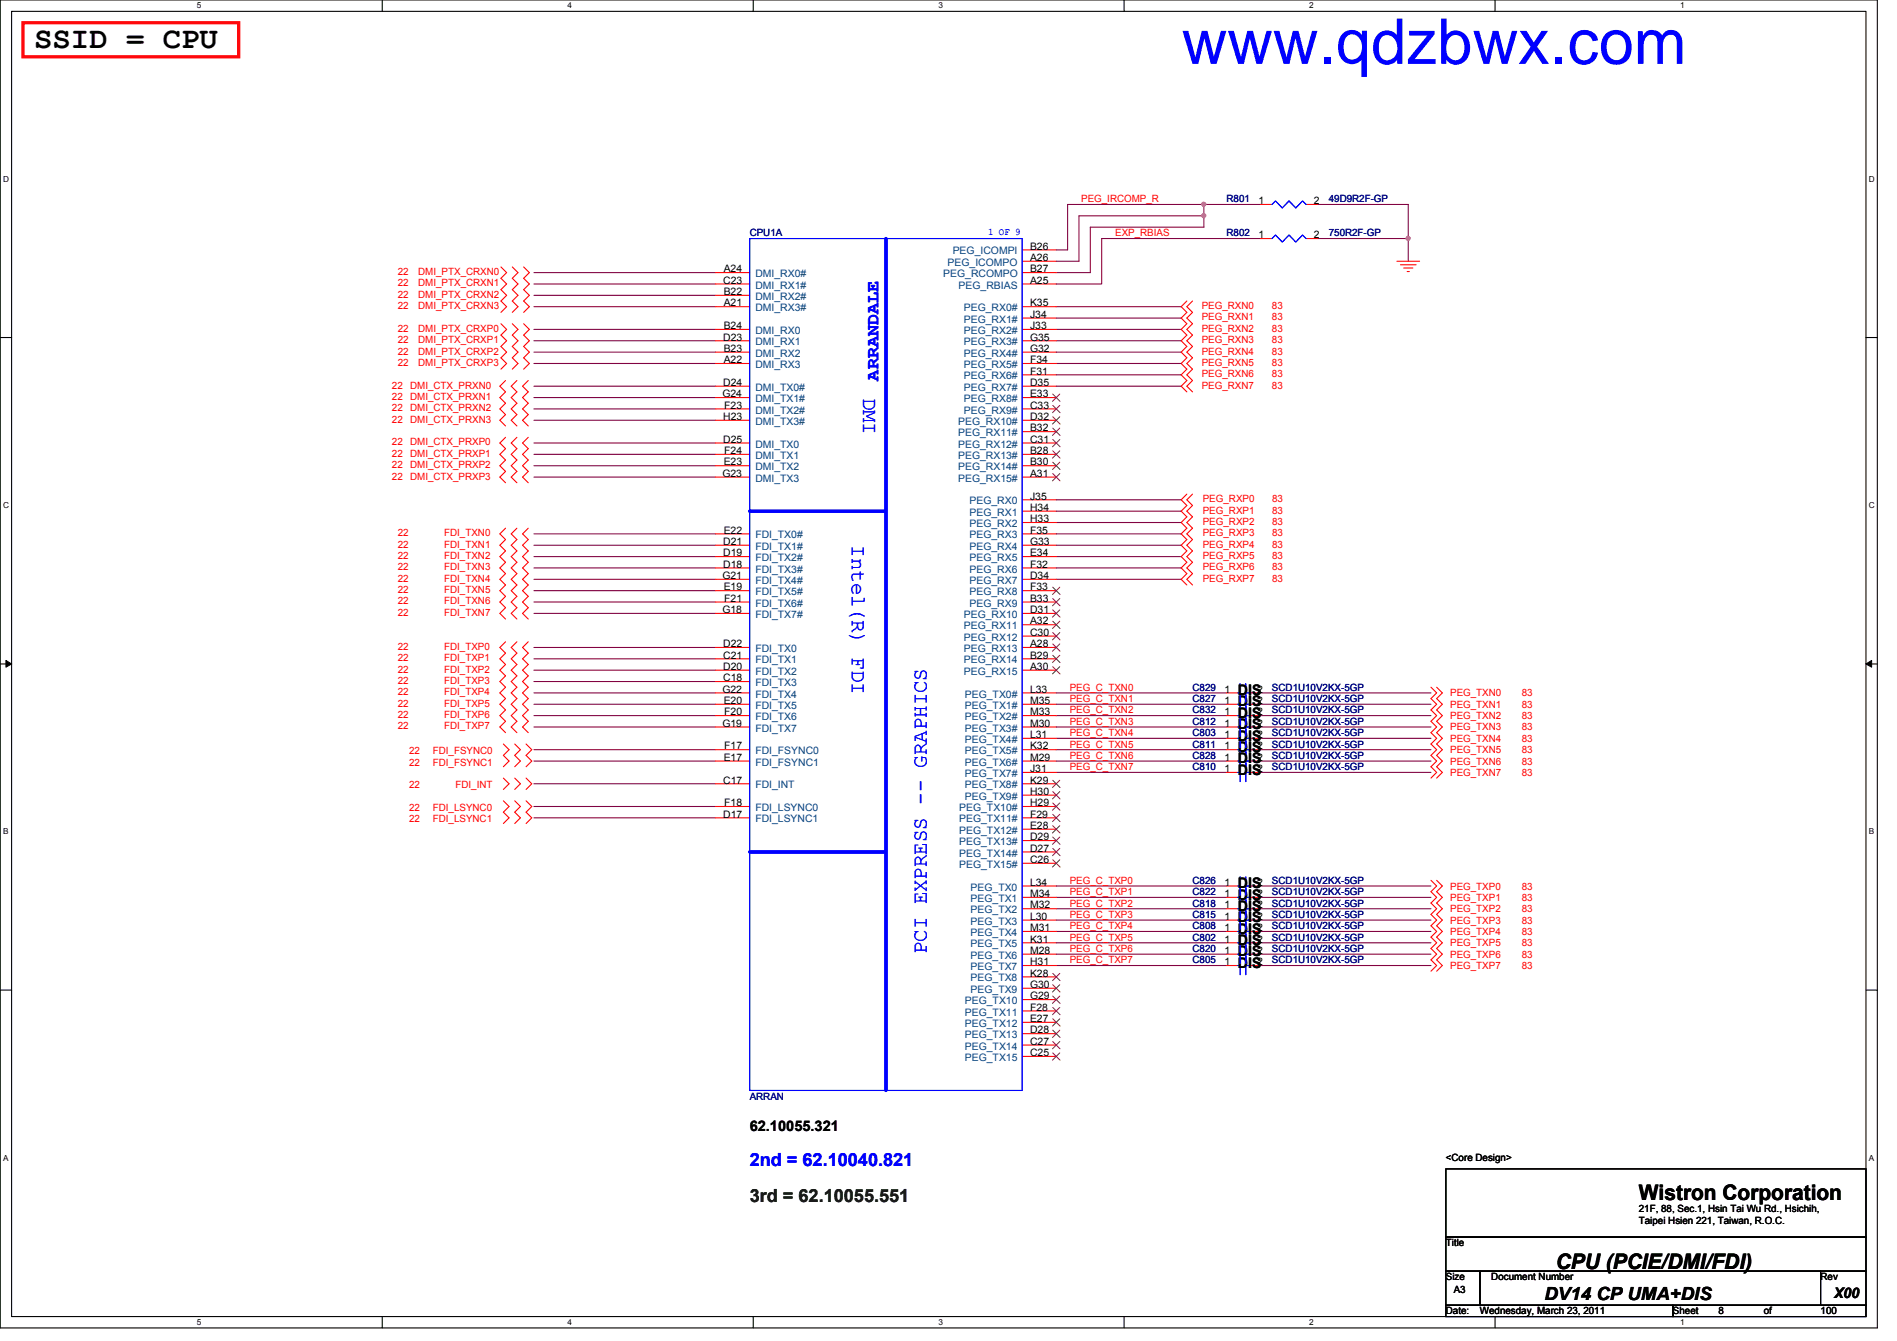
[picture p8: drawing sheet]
<svg xmlns="http://www.w3.org/2000/svg" width="297mm" height="210mm" viewBox="0 0 297 210" stroke-linecap="round" stroke-linejoin="round" font-family="sans-serif">
<path d="M0 0h294v207.9h-294zM1.8 1.8h290.4v204.3h-290.4z" fill="none" stroke="#000" stroke-width=".17"/>
<g fill="#fff">
<path d="M30.8 .2h.7v1.4h-.7z"/>
<path d="M30.8 206.2h.7v1.4h-.7z"/>
</g>
<path d="M59.9 0v1.8M59.9 206.1v1.8" fill="none" stroke="#000" stroke-width=".17"/>
<g fill="#fff">
<path d="M88.9 .2h.6v1.4h-.6z"/>
<path d="M88.9 206.2h.6v1.4h-.6z"/>
</g>
<path d="M117.9 0v1.8M117.9 206.1v1.8" fill="none" stroke="#000" stroke-width=".17"/>
<g fill="#fff">
<path d="M146.9 .2h.7v1.4h-.7z"/>
<path d="M146.9 206.2h.7v1.4h-.7z"/>
</g>
<path d="M176 0v1.8M176 206.1v1.8" fill="none" stroke="#000" stroke-width=".17"/>
<g fill="#fff">
<path d="M205 .2h.7v1.4h-.7z"/>
<path d="M205 206.2h.7v1.4h-.7z"/>
</g>
<path d="M234.1 0v1.8M234.1 206.1v1.8" fill="none" stroke="#000" stroke-width=".17"/>
<g fill="#fff">
<path d="M263.1 .2h.7v1.4h-.7z"/>
<path d="M263.1 206.2h.7v1.4h-.7z"/>
<path d="M.5 27.3h.9v1.4h-.9z"/>
<path d="M292.6 27.3h.9v1.4h-.9z"/>
<path d="M.5 78.4h.9v1.4h-.9z"/>
<path d="M292.6 78.4h.9v1.4h-.9z"/>
</g>
<path d="M0 52.8h1.8M292.2 52.8h1.8" fill="none" stroke="#000" stroke-width=".17"/>
<g fill="#fff">
<path d="M.5 129.5h.8v1.4h-.8z"/>
<path d="M292.6 129.5h.9v1.4h-.9z"/>
</g>
<path d="M0 103.9h1.8M292.2 103.9h1.8" fill="none" stroke="#000" stroke-width=".17"/>
<path d="M.9 103.4l.9 .5-.9 .5zM292.2 103.9l.9-.5v1z" fill="#000"/>
<path d="M.9 103.4l.9 .5-.9 .5zM292.2 103.9l.9-.5v1z" fill="none" stroke="#000" stroke-width=".16"/>
<g fill="#fff">
<path d="M.5 180.5h.8v1.4h-.8z"/>
<path d="M292.6 180.5h.9v1.4h-.9z"/>
</g>
<path d="M0 155h1.8M292.2 155h1.8" fill="none" stroke="#000" stroke-width=".17"/>
<path d="M167.2 32h21.3v1.8M168.9 33.8h19.6M172.5 37.3h24.9M188.5 33.8v1.8h-17.8M220.5 32v8.9M83.6 55.1h28.5M83.6 46.2h28.5M83.6 72.9h28.5M83.6 74.7h28.5M83.6 64h28.5" fill="none" stroke="#800040" stroke-width=".17"/>
<circle cx="188.5" cy="33.8" r=".32" fill="#f0f"/>
<circle cx="188.5" cy="33.8" r=".32" fill="none" stroke="#f0f" stroke-width=".17"/>
<path d="M188.5 32h8.9" fill="none" stroke="#800040" stroke-width=".17"/>
<circle cx="188.5" cy="32" r=".32" fill="#f0f"/>
<circle cx="188.5" cy="32" r=".32" fill="none" stroke="#f0f" stroke-width=".17"/>
<path d="M206.3 32h14.2M206.3 37.3h14.2" fill="none" stroke="#800040" stroke-width=".17"/>
<circle cx="220.5" cy="37.3" r=".32" fill="#f0f"/>
<circle cx="220.5" cy="37.3" r=".32" fill="none" stroke="#f0f" stroke-width=".17"/>
<g fill="none" stroke="#800040" stroke-width=".17">
<path d="M167.2 32v7.1h-1.8M168.9 33.8v7.1h-3.5M170.7 35.6v7.1h-5.3M172.5 37.3v7.1h-7.1M83.6 56.9h28.5M83.6 48h28.5M83.6 44.4h28.5M83.6 53.3h28.5M83.6 42.7h28.5M83.6 51.6h28.5M165.4 48h19.6M165.4 49.8h19.6"/>
<path d="M165.4 51.6h19.6M165.4 53.3h19.6M165.4 55.1h19.6M165.4 56.9h19.6M165.4 58.7h19.6M83.6 69.3h28.5M83.6 65.8h28.5M83.6 62.2h28.5M83.6 71.1h28.5M83.6 60.5h28.5M165.4 60.5h19.6M165.4 78.2h19.6"/>
<path d="M83.6 96h28.5M83.6 94.2h28.5M83.6 88.9h28.5M83.6 90.7h28.5M83.6 85.3h28.5M83.6 83.6h28.5M83.6 92.5h28.5M83.6 87.1h28.5M165.4 80h19.6M165.4 81.8h19.6M165.4 83.6h19.6M165.4 85.3h19.6"/>
<path d="M165.4 87.1h19.6M165.4 88.9h19.6M165.4 90.7h19.6M83.6 119.1h28.5M83.6 110.2h28.5M83.6 103.1h28.5M83.6 112h28.5M83.6 104.9h28.5M83.6 113.8h28.5M83.6 117.3h28.5M83.6 106.7h28.5M83.6 101.3h28.5"/>
<path d="M83.6 108.5h28.5M165.4 117.3h26.7M165.4 113.8h26.7M165.4 108.5h26.7M165.4 110.2h26.7M165.4 119.1h26.7M165.4 115.6h26.7M165.4 112h26.7M197.4 108.5h26.7M197.4 110.2h26.7M197.4 113.8h26.7M197.4 112h26.7"/>
<path d="M197.4 115.6h26.7M197.4 117.3h26.7M197.4 119.1h26.7M83.6 122.7h28.5M83.6 126.2h28.5M83.6 128h28.5M165.4 138.7h26.7M165.4 120.9h26.7M197.4 138.7h26.7M197.4 120.9h26.7M165.4 144h26.7M165.4 140.5h26.7"/>
<path d="M165.4 149.4h26.7M165.4 145.8h26.7M165.4 142.2h26.7M165.4 151.1h26.7M165.4 147.6h26.7M197.4 140.5h26.7M197.4 144h26.7M197.4 142.2h26.7M197.4 145.8h26.7M197.4 147.6h26.7M197.4 151.1h26.7M197.4 149.4h26.7"/>
</g>
<g fill="none" stroke="#f00" stroke-width=".17">
<path d="M160.1 39.1h5.3M197.4 32h1.8M197.4 37.3h1.8M204.5 32h1.8M204.5 37.3h1.8M78.4 41.8l.9 .9-.9 .9 .9 .8-.9 .9 .9 .9-.9 .9 .9 .9-.9 .9M78.4 50.7l.9 .9-.9 .9 .9 .8-.9 .9 .9 .9-.9 .9 .9 .9-.9 .9M79.2 59.6l-.9 .9 .9 .8-.9 .9 .9 .9-.9 .9 .9 .9-.9 .9 .9 .9M80.2 41.8l.9 .9-.9 .9 .9 .8-.9 .9 .9 .9-.9 .9 .9 .9-.9 .9M80.2 50.7l.9 .9-.9 .9 .9 .8-.9 .9 .9 .9-.9 .9 .9 .9-.9 .9M80.9 59.6l-.9 .9 .9 .8-.9 .9 .9 .9-.9 .9 .9 .9-.9 .9 .9 .9M82 41.8l.9 .9-.9 .9 .9 .8-.9 .9 .9 .9-.9 .9 .9 .9-.9 .9"/>
<path d="M82 50.7l.9 .9-.9 .9 .9 .8-.9 .9 .9 .9-.9 .9 .9 .9-.9 .9M82.7 59.6l-.9 .9 .9 .8-.9 .9 .9 .9-.9 .9 .9 .9-.9 .9 .9 .9M112.1 42.7h5.3M112.1 44.4h5.3M112.1 46.2h5.3M112.1 48h5.3M112.1 51.6h5.3M112.1 53.3h5.3M112.1 55.1h5.3M112.1 56.9h5.3M160.1 42.7h5.3M160.1 44.4h5.3"/>
<path d="M160.1 48h5.3M160.1 51.6h5.3M160.1 53.3h5.3M160.1 55.1h5.3M160.1 56.9h5.3M160.1 40.9h5.3M160.1 49.8h5.3M160.1 58.7h5.3M185.8 47.1l-.8 .9 .8 .9-.8 .9 .8 .9-.8 .9 .8 .9-.8 .8 .8 .9-.8 .9 .8 .9-.8 .9 .8 .9-.8 .9 .8 .9-.8 .9 .8 .8M186.7 47.1l-.9 .9 .9 .9-.9 .9 .9 .9-.9 .9 .9 .9-.9 .8 .9 .9-.9 .9 .9 .9-.9 .9 .9 .9-.9 .9 .9 .9-.9 .9 .9 .8M218.7 40.9h3.6M219.3 41.4h2.4"/>
<path d="M219.8 42h1.4M220.3 42.5h.4M79.2 68.5l-.9 .8 .9 .9-.9 .9 .9 .9-.9 .9 .9 .9-.9 .9 .9 .9M80.9 68.5l-.9 .8 .9 .9-.9 .9 .9 .9-.9 .9 .9 .9-.9 .9 .9 .9M82.7 68.5l-.9 .8 .9 .9-.9 .9 .9 .9-.9 .9 .9 .9-.9 .9 .9 .9M112.1 60.5h5.3M112.1 62.2h5.3M112.1 64h5.3M112.1 65.8h5.3M112.1 69.3h5.3M112.1 71.1h5.3M112.1 74.7h5.3"/>
<path d="M112.1 72.9h5.3M160.1 60.5h5.3M160.1 62.2h5.3M160.1 64h5.3M160.1 65.8h5.3M160.1 69.3h5.3M160.1 71.1h5.3M160.1 74.7h5.3M160.1 72.9h5.3M160.1 67.6h5.3M160.1 78.2h5.3M185.8 77.3l-.8 .9 .8 .9-.8 .9 .8 .9-.8 .9 .8 .9-.8 .9 .8 .9-.8 .8 .8 .9-.8 .9 .8 .9-.8 .9 .8 .9-.8 .9 .8 .9"/>
<path d="M186.7 77.3l-.9 .9 .9 .9-.9 .9 .9 .9-.9 .9 .9 .9-.9 .9 .9 .9-.9 .8 .9 .9-.9 .9 .9 .9-.9 .9 .9 .9-.9 .9 .9 .9M79.2 82.7l-.9 .9 .9 .9-.9 .8 .9 .9-.9 .9 .9 .9-.9 .9 .9 .9-.9 .9 .9 .9-.9 .9 .9 .8-.9 .9 .9 .9-.9 .9 .9 .9M80.9 82.7l-.9 .9 .9 .9-.9 .8 .9 .9-.9 .9 .9 .9-.9 .9 .9 .9-.9 .9 .9 .9-.9 .9 .9 .8-.9 .9 .9 .9-.9 .9 .9 .9M82.7 82.7l-.9 .9 .9 .9-.9 .8 .9 .9-.9 .9 .9 .9-.9 .9 .9 .9-.9 .9 .9 .9-.9 .9 .9 .8-.9 .9 .9 .9-.9 .9 .9 .9M112.1 83.6h5.3M112.1 85.3h5.3M112.1 87.1h5.3M112.1 88.9h5.3M112.1 90.7h5.3M112.1 92.5h5.3M112.1 94.2h5.3M112.1 96h5.3"/>
<path d="M160.1 83.6h5.3M160.1 85.3h5.3M160.1 87.1h5.3M160.1 88.9h5.3M160.1 90.7h5.3M160.1 92.5h5.3M160.1 94.2h5.3M160.1 96h5.3M160.1 80h5.3M160.1 81.8h5.3M160.1 97.8h5.3M160.1 99.6h5.3"/>
<path d="M78.8 116.5l.9 .8-.9 .9 .9 .9-.9 .9M79.2 100.5l-.9 .8 .9 .9-.9 .9 .9 .9-.9 .9 .9 .9-.9 .9 .9 .9-.9 .9 .9 .8-.9 .9 .9 .9-.9 .9 .9 .9-.9 .9 .9 .9M80.6 116.5l.9 .8-.9 .9 .9 .9-.9 .9M80.9 100.5l-.9 .8 .9 .9-.9 .9 .9 .9-.9 .9 .9 .9-.9 .9 .9 .9-.9 .9 .9 .8-.9 .9 .9 .9-.9 .9 .9 .9-.9 .9 .9 .9M82.4 116.5l.9 .8-.9 .9 .9 .9-.9 .9M82.7 100.5l-.9 .8 .9 .9-.9 .9 .9 .9-.9 .9 .9 .9-.9 .9 .9 .9-.9 .9 .9 .8-.9 .9 .9 .9-.9 .9 .9 .9-.9 .9 .9 .9M112.1 117.3h5.3M112.1 119.1h5.3M112.1 113.8h5.3M112.1 110.2h5.3M112.1 101.3h5.3M112.1 103.1h5.3"/>
<path d="M112.1 104.9h5.3M112.1 106.7h5.3M112.1 108.5h5.3M112.1 112h5.3M160.1 117.3h5.3M160.1 119.1h5.3M160.1 115.6h5.3M160.1 113.8h5.3M160.1 110.2h5.3M160.1 101.3h5.3M160.1 103.1h5.3M160.1 104.9h5.3"/>
<path d="M160.1 108.5h5.3M160.1 112h5.3M192.1 117.3h1.7M192.1 119.1h1.7M192.1 115.6h1.7M192.1 113.8h1.7M192.1 110.2h1.7M192.1 108.5h1.7M192.1 112h1.7M195.6 117.3h1.8M195.6 119.1h1.8M195.6 115.6h1.8"/>
<path d="M195.6 113.8h1.8M195.6 110.2h1.8M195.6 108.5h1.8M195.6 112h1.8M224.1 107.6l.9 .9-.9 .8 .9 .9-.9 .9 .9 .9-.9 .9 .9 .9-.9 .9 .9 .9-.9 .9 .9 .8-.9 .9 .9 .9-.9 .9 .9 .9-.9 .9M225 107.6l.8 .9-.8 .8 .8 .9-.8 .9 .8 .9-.8 .9 .8 .9-.8 .9 .8 .9-.8 .9 .8 .8-.8 .9 .8 .9-.8 .9 .8 .9-.8 .9M78.8 125.3l.9 .9-.9 .9 .9 .9-.9 .9M78.8 121.8l.9 .9-.9 .9M80.6 125.3l.9 .9-.9 .9 .9 .9-.9 .9M80.6 121.8l.9 .9-.9 .9M82.4 125.3l.9 .9-.9 .9 .9 .9-.9 .9M82.4 121.8l.9 .9-.9 .9"/>
<path d="M112.1 122.7h5.3M112.1 126.2h5.3M112.1 128h5.3M160.1 122.7h5.3M160.1 126.2h5.3M160.1 128h5.3M160.1 120.9h5.3M160.1 124.5h5.3M160.1 129.8h5.3M160.1 131.6h5.3M160.1 133.3h5.3M160.1 135.1h5.3"/>
<path d="M160.1 138.7h5.3M192.1 120.9h1.7M192.1 138.7h1.7M195.6 120.9h1.8M195.6 138.7h1.8M224.1 137.8l.9 .9-.9 .9 .9 .9-.9 .9 .9 .8-.9 .9 .9 .9-.9 .9 .9 .9-.9 .9 .9 .9-.9 .9 .9 .9-.9 .8 .9 .9-.9 .9M225 137.8l.8 .9-.8 .9 .8 .9-.8 .9 .8 .8-.8 .9 .8 .9-.8 .9 .8 .9-.8 .9 .8 .9-.8 .9 .8 .9-.8 .8 .8 .9-.8 .9M160.1 140.5h5.3M160.1 145.8h5.3M160.1 142.2h5.3M160.1 144h5.3M160.1 147.6h5.3"/>
<path d="M160.1 149.4h5.3M160.1 151.1h5.3M160.1 152.9h5.3M160.1 154.7h5.3M160.1 156.5h5.3M160.1 158.2h5.3M192.1 140.5h1.7M192.1 145.8h1.7M192.1 142.2h1.7M192.1 144h1.7M192.1 147.6h1.7M192.1 149.4h1.7"/>
<path d="M192.1 151.1h1.7M195.6 140.5h1.8M195.6 145.8h1.8M195.6 142.2h1.8M195.6 144h1.8M195.6 147.6h1.8M195.6 149.4h1.8M195.6 151.1h1.8M160.1 160h5.3M160.1 161.8h5.3M160.1 163.6h5.3M160.1 165.4h5.3"/>
</g>
<path d="M226.4 183h65.8v10.6h-65.8zM226.4 193.6h65.8v5.4h-65.8zM226.4 199h5.3v5.3h-5.3zM231.7 199h53.4v5.3h-53.4zM285.1 199h7.1v5.3h-7.1zM226.4 204.3h35.6v1.8h-35.6zM262 204.3h30.2v1.8h-30.2z" fill="none" stroke="#000" stroke-width=".17"/>
<path d="M3.6 3.6h33.8v5.3h-33.8z" fill="none" stroke="#f00" stroke-width=".51"/>
<g fill="none" stroke="#00f" stroke-width=".17">
<path d="M117.4 37.3h42.7v133.4h-42.7zM199.2 32l.5-.5 1.1 1.1 1-1.1 1.1 1.1 1.1-1.1 .5 .5M199.2 37.3l.5-.5 1.1 1.1 1-1.1 1.1 1.1 1.1-1.1 .5 .5M193.8 117.3h.4M193.8 119.1h.4M193.8 115.6h.4M193.8 113.8h.4M193.8 110.2h.4M193.8 112h.4M193.8 108.5h.4M194.2 115.9v2.9M194.2 117.7v2.9"/>
<path d="M194.2 114.1v2.9M194.2 112.4v2.8M194.2 108.8v2.9M194.2 119.5v2.8M194.2 110.6v2.9M194.2 107v2.9M195.1 117.3h.5M195.1 119.1h.5M195.1 115.6h.5M195.1 113.8h.5M195.1 110.2h.5M195.1 112h.5"/>
<path d="M195.1 108.5h.5M195.1 115.9v2.9M195.1 117.7v2.9M195.1 114.1v2.9M195.1 112.4v2.8M195.1 108.8v2.9M195.1 119.5v2.8M195.1 110.6v2.9M195.1 107v2.9M193.8 120.9h.4M193.8 138.7h.4M194.2 139v2.9"/>
<path d="M194.2 137.2v2.9M195.1 120.9h.5M195.1 138.7h.5M195.1 139v2.9M195.1 137.2v2.9M193.8 140.5h.4M193.8 145.8h.4M193.8 151.1h.4M193.8 149.4h.4M193.8 144h.4M193.8 142.2h.4M193.8 147.6h.4"/>
<path d="M194.2 144.4v2.8M194.2 149.7v2.9M194.2 147.9v2.9M194.2 142.6v2.9M194.2 140.8v2.9M194.2 146.1v2.9M195.1 140.5h.5M195.1 145.8h.5M195.1 151.1h.5M195.1 149.4h.5M195.1 144h.5M195.1 142.2h.5"/>
<path d="M195.1 147.6h.5M195.1 144.4v2.8M195.1 149.7v2.9M195.1 147.9v2.9M195.1 142.6v2.9M195.1 140.8v2.9M195.1 146.1v2.9"/>
</g>
<g fill="none" stroke="#804000" stroke-width=".16">
<path d="M164.8 61.7l1.2 1.1M164.8 63.5l1.2 1.1M164.8 65.2l1.2 1.2M164.8 67l1.2 1.2M164.8 68.8l1.2 1.1M164.8 70.6l1.2 1.1M164.8 72.3l1.2 1.2M164.8 74.1l1.2 1.2M165.9 61.7l-1.1 1.1M165.9 63.5l-1.1 1.1M165.9 65.2l-1.1 1.2M165.9 67l-1.1 1.2"/>
<path d="M165.9 68.8l-1.1 1.1M165.9 70.6l-1.1 1.1M165.9 72.3l-1.1 1.2M165.9 74.1l-1.1 1.2M164.8 91.9l1.2 1.1M164.8 93.7l1.2 1.1M164.8 95.5l1.2 1.1M164.8 97.2l1.2 1.2M164.8 99l1.2 1.2M165.9 91.9l-1.1 1.1M165.9 93.7l-1.1 1.1M165.9 95.5l-1.1 1.1"/>
<path d="M165.9 97.2l-1.1 1.2M165.9 99l-1.1 1.2M164.8 100.8l1.2 1.1M164.8 102.6l1.2 1.1M164.8 104.4l1.2 1.1M165.9 100.8l-1.1 1.1M165.9 102.6l-1.1 1.1M165.9 104.4l-1.1 1.1M164.8 122.1l1.2 1.2M164.8 123.9l1.2 1.2M164.8 125.7l1.2 1.1M164.8 127.5l1.2 1.1"/>
<path d="M164.8 129.2l1.2 1.2M164.8 131l1.2 1.2M164.8 132.8l1.2 1.1M164.8 134.6l1.2 1.1M165.9 122.1l-1.1 1.2M165.9 123.9l-1.1 1.2M165.9 125.7l-1.1 1.1M165.9 127.5l-1.1 1.1M165.9 129.2l-1.1 1.2M165.9 131l-1.1 1.2M165.9 132.8l-1.1 1.1M165.9 134.6l-1.1 1.1"/>
<path d="M164.8 152.4l1.2 1.1M164.8 154.1l1.2 1.2M164.8 155.9l1.2 1.2M164.8 157.7l1.2 1.1M164.8 159.5l1.2 1.1M165.9 152.4l-1.1 1.1M165.9 154.1l-1.1 1.2M165.9 155.9l-1.1 1.2M165.9 157.7l-1.1 1.1M165.9 159.5l-1.1 1.1M164.8 161.2l1.2 1.2M164.8 163l1.2 1.2"/>
<path d="M164.8 164.8l1.2 1.1M165.9 161.2l-1.1 1.2M165.9 163l-1.1 1.2M165.9 164.8l-1.1 1.1"/>
</g>
<path d="M138.7 37.3v133.4M117.4 80h21.3M117.4 133.3h21.3" fill="none" stroke="#00f" stroke-width=".51"/>
<circle cx="188.5" cy="33.8" r=".32" fill="#f0f"/>
<circle cx="188.5" cy="33.8" r=".32" fill="none" stroke="#f0f" stroke-width=".17"/>
<circle cx="188.5" cy="32" r=".32" fill="#f0f"/>
<circle cx="188.5" cy="32" r=".32" fill="none" stroke="#f0f" stroke-width=".17"/>
<circle cx="220.5" cy="37.3" r=".32" fill="#f0f"/>
<circle cx="220.5" cy="37.3" r=".32" fill="none" stroke="#f0f" stroke-width=".17"/>
<text font-size="9.9" fill="#00f" x="185" y="10">www.qdzbwx.com</text>
<text font-size="4.8" x="5.4" y="7.6">SSID = CPU</text>
<g font-size="3.3" fill="#00f">
<text x="135.2" y="62.2" transform="rotate(90 135.2 62.2)">DMI</text>
<text x="133.4" y="85.3" transform="rotate(90 133.4 85.3)">Intel(R) FDI</text>
<text x="145.1" y="149.4" transform="rotate(-90 145.1 149.4)">PCI EXPRESS -- GRAPHICS</text>
</g>
<g font-size="3.3">
<text x="256.6" y="187.9">Wistron Corporation</text>
<text x="243.6" y="198.6">CPU (PCIE/DMI/FDI)</text>
</g>
<g font-size="2.8" fill="#00f">
<text x="137.6" y="59.6" transform="rotate(-90 137.6 59.6)">ARRANDALE</text>
<text x="117.4" y="182.5">2nd = 62.10040.821</text>
</g>
<text font-size="2.8" fill="#004000" x="117.4" y="188.1">3rd = 62.10055.551</text>
<text font-size="2.8" x="241.8" y="203.5">DV14 CP UMA+DIS</text>
<g font-size="2.3">
<text x="193.8" y="110.6">DIS</text>
<text x="193.8" y="112.4">DIS</text>
<text x="193.8" y="108.8">DIS</text>
<text x="193.8" y="117.7">DIS</text>
<text x="193.8" y="119.5">DIS</text>
<text x="193.8" y="115.9">DIS</text>
<text x="193.8" y="114.1">DIS</text>
<text x="193.8" y="121.2">DIS</text>
<text x="193.8" y="140.8">DIS</text>
<text x="193.8" y="139">DIS</text>
<text x="193.8" y="142.6">DIS</text>
<text x="193.8" y="146.1">DIS</text>
<text x="193.8" y="149.7">DIS</text>
<text x="193.8" y="144.4">DIS</text>
<text x="193.8" y="147.9">DIS</text>
<text x="193.8" y="151.5">DIS</text>
<text x="117.4" y="177.1">62.10055.321</text>
<text x="287.2" y="203.2">X00</text>
</g>
<g font-size="1.6" fill="#f00">
<text x="169.3" y="31.7">PEG_IRCOMP_R</text>
<text x="174.6" y="37">EXP_RBIAS</text>
<text x="62.3" y="43.1">22</text>
<text x="62.3" y="44.8">22</text>
<text x="62.3" y="46.6">22</text>
<text x="65.5" y="43.1">DMI_PTX_CRXN0</text>
<text x="65.5" y="44.8">DMI_PTX_CRXN1</text>
<text x="65.5" y="46.6">DMI_PTX_CRXN2</text>
<text x="62.3" y="48.4">22</text>
<text x="62.3" y="51.9">22</text>
<text x="62.3" y="53.7">22</text>
<text x="65.5" y="48.4">DMI_PTX_CRXN3</text>
<text x="65.5" y="51.9">DMI_PTX_CRXP0</text>
<text x="65.5" y="53.7">DMI_PTX_CRXP1</text>
<text x="188.2" y="53.7">PEG_RXN3</text>
<text x="188.2" y="51.9">PEG_RXN2</text>
<text x="188.2" y="50.2">PEG_RXN1</text>
<text x="188.2" y="48.4">PEG_RXN0</text>
<text x="199.2" y="53.7">83</text>
<text x="199.2" y="51.9">83</text>
<text x="199.2" y="50.2">83</text>
<text x="199.2" y="48.4">83</text>
<text x="62.3" y="55.5">22</text>
<text x="62.3" y="57.3">22</text>
<text x="65.5" y="55.5">DMI_PTX_CRXP2</text>
<text x="65.5" y="57.3">DMI_PTX_CRXP3</text>
<text x="188.2" y="59.1">PEG_RXN6</text>
<text x="188.2" y="57.3">PEG_RXN5</text>
<text x="188.2" y="55.5">PEG_RXN4</text>
<text x="199.2" y="59.1">83</text>
<text x="199.2" y="57.3">83</text>
<text x="199.2" y="55.5">83</text>
<text x="61.4" y="60.8">22</text>
<text x="61.4" y="62.6">22</text>
<text x="61.4" y="64.4">22</text>
<text x="64.2" y="60.8">DMI_CTX_PRXN0</text>
<text x="64.2" y="62.6">DMI_CTX_PRXN1</text>
<text x="64.2" y="64.4">DMI_CTX_PRXN2</text>
<text x="188.2" y="60.8">PEG_RXN7</text>
<text x="199.2" y="60.8">83</text>
<text x="61.4" y="66.2">22</text>
<text x="61.4" y="69.7">22</text>
<text x="61.4" y="71.5">22</text>
<text x="64.2" y="66.2">DMI_CTX_PRXN3</text>
<text x="64.2" y="69.7">DMI_CTX_PRXP0</text>
<text x="64.2" y="71.5">DMI_CTX_PRXP1</text>
<text x="61.4" y="73.3">22</text>
<text x="61.4" y="75.1">22</text>
<text x="64.2" y="73.3">DMI_CTX_PRXP2</text>
<text x="64.2" y="75.1">DMI_CTX_PRXP3</text>
<text x="62.3" y="83.9">22</text>
<text x="69.6" y="83.9">FDI_TXN0</text>
<text x="188.3" y="83.9">PEG_RXP3</text>
<text x="188.3" y="82.2">PEG_RXP2</text>
<text x="188.3" y="80.4">PEG_RXP1</text>
<text x="188.3" y="78.6">PEG_RXP0</text>
<text x="199.2" y="83.9">83</text>
<text x="199.2" y="82.2">83</text>
<text x="199.2" y="80.4">83</text>
<text x="199.2" y="78.6">83</text>
<text x="62.3" y="85.7">22</text>
<text x="62.3" y="89.3">22</text>
<text x="62.3" y="87.5">22</text>
<text x="69.6" y="85.7">FDI_TXN1</text>
<text x="69.6" y="89.3">FDI_TXN3</text>
<text x="69.6" y="87.5">FDI_TXN2</text>
<text x="188.3" y="89.3">PEG_RXP6</text>
<text x="188.3" y="87.5">PEG_RXP5</text>
<text x="188.3" y="85.7">PEG_RXP4</text>
<text x="199.2" y="89.3">83</text>
<text x="199.2" y="87.5">83</text>
<text x="199.2" y="85.7">83</text>
<text x="62.3" y="92.8">22</text>
<text x="62.3" y="91.1">22</text>
<text x="62.3" y="94.6">22</text>
<text x="69.6" y="92.8">FDI_TXN5</text>
<text x="69.6" y="91.1">FDI_TXN4</text>
<text x="69.6" y="94.6">FDI_TXN6</text>
<text x="188.3" y="91.1">PEG_RXP7</text>
<text x="199.2" y="91.1">83</text>
<text x="62.3" y="101.7">22</text>
<text x="62.3" y="96.4">22</text>
<text x="69.6" y="101.7">FDI_TXP0</text>
<text x="69.6" y="96.4">FDI_TXN7</text>
<text x="62.3" y="107.1">22</text>
<text x="62.3" y="105.3">22</text>
<text x="62.3" y="103.5">22</text>
<text x="69.6" y="107.1">FDI_TXP3</text>
<text x="69.6" y="105.3">FDI_TXP2</text>
<text x="69.6" y="103.5">FDI_TXP1</text>
<text x="62.3" y="112.4">22</text>
<text x="62.3" y="110.6">22</text>
<text x="62.3" y="108.8">22</text>
<text x="69.6" y="112.4">FDI_TXP6</text>
<text x="69.6" y="110.6">FDI_TXP5</text>
<text x="69.6" y="108.8">FDI_TXP4</text>
<text x="167.5" y="113.5">PEG_C_TXN3</text>
<text x="167.5" y="108.1">PEG_C_TXN0</text>
<text x="167.5" y="109.9">PEG_C_TXN1</text>
<text x="167.5" y="111.7">PEG_C_TXN2</text>
<text x="227.1" y="109">PEG_TXN0</text>
<text x="227.1" y="110.8">PEG_TXN1</text>
<text x="227.1" y="112.6">PEG_TXN2</text>
<text x="238.3" y="109">83</text>
<text x="238.3" y="110.8">83</text>
<text x="238.3" y="112.6">83</text>
<text x="62.3" y="114.2">22</text>
<text x="64" y="119.8">22</text>
<text x="64" y="118.1">22</text>
<text x="67.8" y="119.8">FDI_FSYNC1</text>
<text x="67.8" y="118.1">FDI_FSYNC0</text>
<text x="69.6" y="114.2">FDI_TXP7</text>
<text x="167.5" y="117">PEG_C_TXN5</text>
<text x="167.5" y="118.8">PEG_C_TXN6</text>
<text x="167.5" y="115.2">PEG_C_TXN4</text>
<text x="227.1" y="114.3">PEG_TXN3</text>
<text x="227.1" y="116.1">PEG_TXN4</text>
<text x="227.1" y="117.9">PEG_TXN5</text>
<text x="227.1" y="119.7">PEG_TXN6</text>
<text x="238.3" y="114.3">83</text>
<text x="238.3" y="116.1">83</text>
<text x="238.3" y="117.9">83</text>
<text x="238.3" y="119.7">83</text>
<text x="64" y="123.4">22</text>
<text x="71.3" y="123.4">FDI_INT</text>
<text x="167.5" y="120.6">PEG_C_TXN7</text>
<text x="227.1" y="121.5">PEG_TXN7</text>
<text x="238.3" y="121.5">83</text>
<text x="64" y="128.7">22</text>
<text x="64" y="127">22</text>
<text x="67.8" y="128.7">FDI_LSYNC1</text>
<text x="67.8" y="127">FDI_LSYNC0</text>
<text x="167.5" y="143.7">PEG_C_TXP3</text>
<text x="167.5" y="140.1">PEG_C_TXP1</text>
<text x="167.5" y="141.9">PEG_C_TXP2</text>
<text x="167.5" y="138.3">PEG_C_TXP0</text>
<text x="227.1" y="139.2">PEG_TXP0</text>
<text x="227.1" y="141">PEG_TXP1</text>
<text x="227.1" y="142.8">PEG_TXP2</text>
<text x="238.3" y="139.2">83</text>
<text x="238.3" y="141">83</text>
<text x="238.3" y="142.8">83</text>
<text x="167.5" y="149">PEG_C_TXP6</text>
<text x="167.5" y="145.5">PEG_C_TXP4</text>
<text x="167.5" y="147.2">PEG_C_TXP5</text>
<text x="227.1" y="144.6">PEG_TXP3</text>
<text x="227.1" y="146.3">PEG_TXP4</text>
<text x="227.1" y="148.1">PEG_TXP5</text>
<text x="227.1" y="149.9">PEG_TXP6</text>
<text x="238.3" y="144.6">83</text>
<text x="238.3" y="146.3">83</text>
<text x="238.3" y="148.1">83</text>
<text x="238.3" y="149.9">83</text>
<text x="167.5" y="150.8">PEG_C_TXP7</text>
<text x="227.1" y="151.7">PEG_TXP7</text>
<text x="238.3" y="151.7">83</text>
</g>
<g font-size="1.6" fill="#000080">
<text x="192.1" y="31.7">R801</text>
<text x="208.1" y="31.7">49D9R2F-GP</text>
<text x="117.4" y="37">CPU1A</text>
<text x="192.1" y="37">R802</text>
<text x="208.1" y="37">750R2F-GP</text>
<text x="186.7" y="113.5">C812</text>
<text x="186.7" y="109.9">C827</text>
<text x="186.7" y="111.7">C832</text>
<text x="186.7" y="108.1">C829</text>
<text x="199.2" y="113.5">SCD1U10V2KX-5GP</text>
<text x="199.2" y="109.9">SCD1U10V2KX-5GP</text>
<text x="199.2" y="111.7">SCD1U10V2KX-5GP</text>
<text x="199.2" y="108.1">SCD1U10V2KX-5GP</text>
<text x="186.7" y="117">C811</text>
<text x="186.7" y="118.8">C828</text>
<text x="186.7" y="115.2">C803</text>
<text x="199.2" y="117">SCD1U10V2KX-5GP</text>
<text x="199.2" y="118.8">SCD1U10V2KX-5GP</text>
<text x="199.2" y="115.2">SCD1U10V2KX-5GP</text>
<text x="186.7" y="120.6">C810</text>
<text x="199.2" y="120.6">SCD1U10V2KX-5GP</text>
<text x="186.7" y="140.1">C822</text>
<text x="186.7" y="138.3">C826</text>
<text x="186.7" y="143.7">C815</text>
<text x="186.7" y="141.9">C818</text>
<text x="199.2" y="140.1">SCD1U10V2KX-5GP</text>
<text x="199.2" y="138.3">SCD1U10V2KX-5GP</text>
<text x="199.2" y="143.7">SCD1U10V2KX-5GP</text>
<text x="199.2" y="141.9">SCD1U10V2KX-5GP</text>
<text x="186.7" y="145.5">C808</text>
<text x="186.7" y="149">C820</text>
<text x="186.7" y="147.2">C802</text>
<text x="199.2" y="145.5">SCD1U10V2KX-5GP</text>
<text x="199.2" y="149">SCD1U10V2KX-5GP</text>
<text x="199.2" y="147.2">SCD1U10V2KX-5GP</text>
<text x="186.7" y="150.8">C805</text>
<text x="199.2" y="150.8">SCD1U10V2KX-5GP</text>
<text x="117.4" y="172.1">ARRAN</text>
</g>
<g font-size="1.6">
<text x="197.1" y="32">1</text>
<text x="205.7" y="32">2</text>
<text x="161.3" y="39.1">B26</text>
<text x="161.3" y="40.9">A26</text>
<text x="197.1" y="37.3">1</text>
<text x="205.7" y="37.3">2</text>
<text x="113.2" y="44.4">C23</text>
<text x="113.3" y="42.6">A24</text>
<text x="113.3" y="46.2">B22</text>
<text x="113.3" y="48">A21</text>
<text x="161.3" y="48">K35</text>
<text x="161.3" y="44.4">A25</text>
<text x="161.3" y="42.6">B27</text>
<text x="113.2" y="53.3">D23</text>
<text x="113.3" y="51.5">B24</text>
<text x="161.3" y="49.7">J34</text>
<text x="161.3" y="51.5">J33</text>
<text x="161.3" y="53.3">G35</text>
<text x="113.3" y="55.1">B23</text>
<text x="113.3" y="56.9">A22</text>
<text x="161.3" y="55.1">G32</text>
<text x="161.3" y="56.9">F34</text>
<text x="161.3" y="58.6">F31</text>
<text x="113.1" y="62.2">G24</text>
<text x="113.2" y="60.4">D24</text>
<text x="113.2" y="65.7">H23</text>
<text x="113.4" y="64">F23</text>
<text x="161.3" y="60.4">D35</text>
<text x="161.3" y="62.2">E33</text>
<text x="161.3" y="64">C33</text>
<text x="161.3" y="65.7">D32</text>
<text x="113.2" y="69.3">D25</text>
<text x="113.4" y="71.1">F24</text>
<text x="161.3" y="67.5">B32</text>
<text x="161.3" y="69.3">C31</text>
<text x="161.3" y="71.1">B28</text>
<text x="113.1" y="74.6">G23</text>
<text x="113.3" y="72.9">E23</text>
<text x="161.3" y="72.9">B30</text>
<text x="161.3" y="74.6">A31</text>
<text x="113.3" y="83.5">E22</text>
<text x="161.3" y="78.2">J35</text>
<text x="161.3" y="80">H34</text>
<text x="161.3" y="81.7">H33</text>
<text x="161.3" y="83.5">F35</text>
<text x="113.2" y="85.3">D21</text>
<text x="113.2" y="87.1">D19</text>
<text x="113.2" y="88.9">D18</text>
<text x="161.3" y="85.3">G33</text>
<text x="161.3" y="87.1">E34</text>
<text x="161.3" y="88.9">F32</text>
<text x="113.1" y="90.6">G21</text>
<text x="113.1" y="96">G18</text>
<text x="113.3" y="92.4">E19</text>
<text x="113.4" y="94.2">F21</text>
<text x="161.3" y="96">D31</text>
<text x="161.3" y="90.6">D34</text>
<text x="161.3" y="92.4">F33</text>
<text x="161.3" y="94.2">B33</text>
<text x="113.2" y="101.3">D22</text>
<text x="161.3" y="97.7">A32</text>
<text x="161.3" y="99.5">C30</text>
<text x="161.3" y="101.3">A28</text>
<text x="113.2" y="103.1">C21</text>
<text x="113.2" y="104.9">D20</text>
<text x="113.2" y="106.6">C18</text>
<text x="161.3" y="103.1">B29</text>
<text x="161.3" y="104.9">A30</text>
<text x="113.1" y="108.4">G22</text>
<text x="113.1" y="113.7">G19</text>
<text x="113.3" y="110.2">E20</text>
<text x="113.4" y="112">F20</text>
<text x="161.3" y="108.4">L33</text>
<text x="161.3" y="110.2">M35</text>
<text x="161.3" y="112">M33</text>
<text x="161.3" y="113.7">M30</text>
<text x="191.7" y="113.7">1</text>
<text x="191.7" y="110.2">1</text>
<text x="191.7" y="112">1</text>
<text x="191.7" y="108.4">1</text>
<text x="196.8" y="113.7">2</text>
<text x="196.8" y="110.2">2</text>
<text x="196.8" y="112">2</text>
<text x="196.8" y="108.4">2</text>
<text x="113.3" y="119.1">E17</text>
<text x="113.4" y="117.3">F17</text>
<text x="161.3" y="115.5">L31</text>
<text x="161.3" y="117.3">K32</text>
<text x="161.3" y="119.1">M29</text>
<text x="191.7" y="117.3">1</text>
<text x="191.7" y="119.1">1</text>
<text x="191.7" y="115.5">1</text>
<text x="196.8" y="117.3">2</text>
<text x="196.8" y="119.1">2</text>
<text x="196.8" y="115.5">2</text>
<text x="113.2" y="122.6">C17</text>
<text x="161.3" y="120.9">J31</text>
<text x="161.3" y="122.6">K29</text>
<text x="161.3" y="124.4">H30</text>
<text x="191.7" y="120.9">1</text>
<text x="196.8" y="120.9">2</text>
<text x="113.2" y="128">D17</text>
<text x="113.4" y="126.2">F18</text>
<text x="161.3" y="126.2">H29</text>
<text x="161.3" y="128">F29</text>
<text x="161.3" y="129.8">E28</text>
<text x="161.3" y="131.5">D29</text>
<text x="161.3" y="133.3">D27</text>
<text x="161.3" y="135.1">C26</text>
<text x="161.3" y="138.6">L34</text>
<text x="161.3" y="140.4">M34</text>
<text x="161.3" y="142.2">M32</text>
<text x="161.3" y="144">L30</text>
<text x="191.7" y="140.4">1</text>
<text x="191.7" y="138.6">1</text>
<text x="191.7" y="144">1</text>
<text x="191.7" y="142.2">1</text>
<text x="196.8" y="140.4">2</text>
<text x="196.8" y="138.6">2</text>
<text x="196.8" y="144">2</text>
<text x="196.8" y="142.2">2</text>
<text x="161.3" y="145.8">M31</text>
<text x="161.3" y="147.5">K31</text>
<text x="161.3" y="149.3">M28</text>
<text x="191.7" y="145.8">1</text>
<text x="191.7" y="149.3">1</text>
<text x="191.7" y="147.5">1</text>
<text x="196.8" y="145.8">2</text>
<text x="196.8" y="149.3">2</text>
<text x="196.8" y="147.5">2</text>
<text x="161.3" y="151.1">H31</text>
<text x="161.3" y="152.9">K28</text>
<text x="161.3" y="154.6">G30</text>
<text x="191.7" y="151.1">1</text>
<text x="196.8" y="151.1">2</text>
<text x="161.3" y="156.4">G29</text>
<text x="161.3" y="158.2">F28</text>
<text x="161.3" y="160">E27</text>
<text x="161.3" y="161.8">D28</text>
<text x="161.3" y="163.5">C27</text>
<text x="161.3" y="165.3">C25</text>
<text x="226.4" y="181.7">&lt;Core Design&gt;</text>
<text x="256.6" y="189.7">21F, 88, Sec.1, Hsin Tai Wu Rd., Hsichih,</text>
<text x="256.6" y="191.6">Taipei Hsien 221, Taiwan, R.O.C.</text>
<text x="226.4" y="195.1">Title</text>
<text x="226.4" y="200.4">Size</text>
<text x="227.6" y="202.4">A3</text>
<text x="233.5" y="200.4">Document Number</text>
<text x="285.1" y="200.4">Rev</text>
<text x="226.4" y="205.7">Date:</text>
<text x="231.7" y="205.7">Wednesday, March 23, 2011</text>
<text x="262" y="205.7">Sheet</text>
<text x="269.1" y="205.7">8</text>
<text x="276.2" y="205.7">of</text>
<text x="285.1" y="205.7">100</text>
</g>
<g font-size="1.6" fill="#004080">
<text x="148.4" y="41.6">PEG_ICOMPO</text>
<text x="149.2" y="39.8">PEG_ICOMPI</text>
<text x="118.3" y="43.4">DMI_RX0#</text>
<text x="118.3" y="45.2">DMI_RX1#</text>
<text x="118.3" y="46.9">DMI_RX2#</text>
<text x="147.7" y="43.4">PEG_RCOMPO</text>
<text x="150.1" y="45.2">PEG_RBIAS</text>
<text x="118.3" y="48.7">DMI_RX3#</text>
<text x="118.3" y="52.3">DMI_RX0</text>
<text x="150.9" y="48.7">PEG_RX0#</text>
<text x="150.9" y="50.5">PEG_RX1#</text>
<text x="150.9" y="52.3">PEG_RX2#</text>
<text x="118.3" y="54.1">DMI_RX1</text>
<text x="118.3" y="55.8">DMI_RX2</text>
<text x="118.3" y="57.6">DMI_RX3</text>
<text x="150.9" y="54.1">PEG_RX3#</text>
<text x="150.9" y="55.8">PEG_RX4#</text>
<text x="150.9" y="57.6">PEG_RX5#</text>
<text x="150.9" y="59.4">PEG_RX6#</text>
<text x="118.3" y="61.2">DMI_TX0#</text>
<text x="118.3" y="62.9">DMI_TX1#</text>
<text x="118.3" y="64.7">DMI_TX2#</text>
<text x="150.9" y="61.2">PEG_RX7#</text>
<text x="150.9" y="62.9">PEG_RX8#</text>
<text x="150.9" y="64.7">PEG_RX9#</text>
<text x="118.3" y="66.5">DMI_TX3#</text>
<text x="118.3" y="70.1">DMI_TX0</text>
<text x="118.3" y="71.8">DMI_TX1</text>
<text x="150" y="66.5">PEG_RX10#</text>
<text x="150" y="68.3">PEG_RX11#</text>
<text x="150" y="70.1">PEG_RX12#</text>
<text x="150" y="71.8">PEG_RX13#</text>
<text x="118.3" y="75.4">DMI_TX3</text>
<text x="118.3" y="73.6">DMI_TX2</text>
<text x="150" y="73.6">PEG_RX14#</text>
<text x="150" y="75.4">PEG_RX15#</text>
<text x="151.8" y="79">PEG_RX0</text>
<text x="151.8" y="80.7">PEG_RX1</text>
<text x="151.8" y="82.5">PEG_RX2</text>
<text x="118.3" y="84.3">FDI_TX0#</text>
<text x="118.3" y="86.1">FDI_TX1#</text>
<text x="118.3" y="87.8">FDI_TX2#</text>
<text x="118.3" y="89.6">FDI_TX3#</text>
<text x="151.8" y="84.3">PEG_RX3</text>
<text x="151.8" y="86.1">PEG_RX4</text>
<text x="151.8" y="87.8">PEG_RX5</text>
<text x="151.8" y="89.6">PEG_RX6</text>
<text x="118.3" y="91.4">FDI_TX4#</text>
<text x="118.3" y="93.2">FDI_TX5#</text>
<text x="118.3" y="95">FDI_TX6#</text>
<text x="151.8" y="91.4">PEG_RX7</text>
<text x="151.8" y="93.2">PEG_RX8</text>
<text x="151.8" y="95">PEG_RX9</text>
<text x="118.3" y="96.7">FDI_TX7#</text>
<text x="150.9" y="96.7">PEG_RX10</text>
<text x="150.9" y="98.5">PEG_RX11</text>
<text x="150.9" y="100.3">PEG_RX12</text>
<text x="118.3" y="102.1">FDI_TX0</text>
<text x="118.3" y="103.8">FDI_TX1</text>
<text x="118.3" y="105.6">FDI_TX2</text>
<text x="118.3" y="107.4">FDI_TX3</text>
<text x="150.9" y="102.1">PEG_RX13</text>
<text x="150.9" y="103.8">PEG_RX14</text>
<text x="150.9" y="105.6">PEG_RX15</text>
<text x="118.3" y="109.2">FDI_TX4</text>
<text x="118.3" y="111">FDI_TX5</text>
<text x="118.3" y="112.7">FDI_TX6</text>
<text x="151.1" y="109.2">PEG_TX0#</text>
<text x="151.1" y="111">PEG_TX1#</text>
<text x="151.1" y="112.7">PEG_TX2#</text>
<text x="118.3" y="114.5">FDI_TX7</text>
<text x="118.3" y="118.1">FDI_FSYNC0</text>
<text x="118.3" y="119.8">FDI_FSYNC1</text>
<text x="151.1" y="114.5">PEG_TX3#</text>
<text x="151.1" y="116.3">PEG_TX4#</text>
<text x="151.1" y="118.1">PEG_TX5#</text>
<text x="151.1" y="119.8">PEG_TX6#</text>
<text x="118.3" y="123.4">FDI_INT</text>
<text x="151.1" y="121.6">PEG_TX7#</text>
<text x="151.1" y="123.4">PEG_TX8#</text>
<text x="151.1" y="125.2">PEG_TX9#</text>
<text x="118.3" y="127">FDI_LSYNC0</text>
<text x="118.3" y="128.7">FDI_LSYNC1</text>
<text x="150.2" y="127">PEG_TX10#</text>
<text x="150.2" y="128.7">PEG_TX11#</text>
<text x="150.2" y="130.5">PEG_TX12#</text>
<text x="150.2" y="132.3">PEG_TX13#</text>
<text x="150.2" y="134.1">PEG_TX14#</text>
<text x="150.2" y="135.8">PEG_TX15#</text>
<text x="152" y="139.4">PEG_TX0</text>
<text x="152" y="141.2">PEG_TX1</text>
<text x="152" y="143">PEG_TX2</text>
<text x="152" y="144.7">PEG_TX3</text>
<text x="152" y="146.5">PEG_TX4</text>
<text x="152" y="148.3">PEG_TX5</text>
<text x="152" y="150.1">PEG_TX6</text>
<text x="152" y="151.8">PEG_TX7</text>
<text x="152" y="153.6">PEG_TX8</text>
<text x="152" y="155.4">PEG_TX9</text>
<text x="151.1" y="157.2">PEG_TX10</text>
<text x="151.1" y="159">PEG_TX11</text>
<text x="151.1" y="160.7">PEG_TX12</text>
<text x="151.1" y="162.5">PEG_TX13</text>
<text x="151.1" y="164.3">PEG_TX14</text>
<text x="151.1" y="166.1">PEG_TX15</text>
</g>
<text font-size="1.6" fill="#00f" x="154.7" y="36.8">1 OF 9</text>
<g font-size="1.3">
<text x="30.8" y="1.3">5</text>
<text x="88.9" y="1.3">4</text>
<text x="146.9" y="1.3">3</text>
<text x="205" y="1.3">2</text>
<text x="263.1" y="1.3">1</text>
<text x=".5" y="28.4">D</text>
<text x="292.6" y="28.4">D</text>
<text x=".5" y="79.5">C</text>
<text x="292.6" y="79.5">C</text>
<text x=".5" y="130.6">B</text>
<text x="292.6" y="130.6">B</text>
<text x=".5" y="181.7">A</text>
<text x="292.6" y="181.7">A</text>
<text x="30.8" y="207.4">5</text>
<text x="88.9" y="207.4">4</text>
<text x="146.9" y="207.4">3</text>
<text x="205" y="207.4">2</text>
<text x="263.1" y="207.4">1</text>
</g>
</svg>
